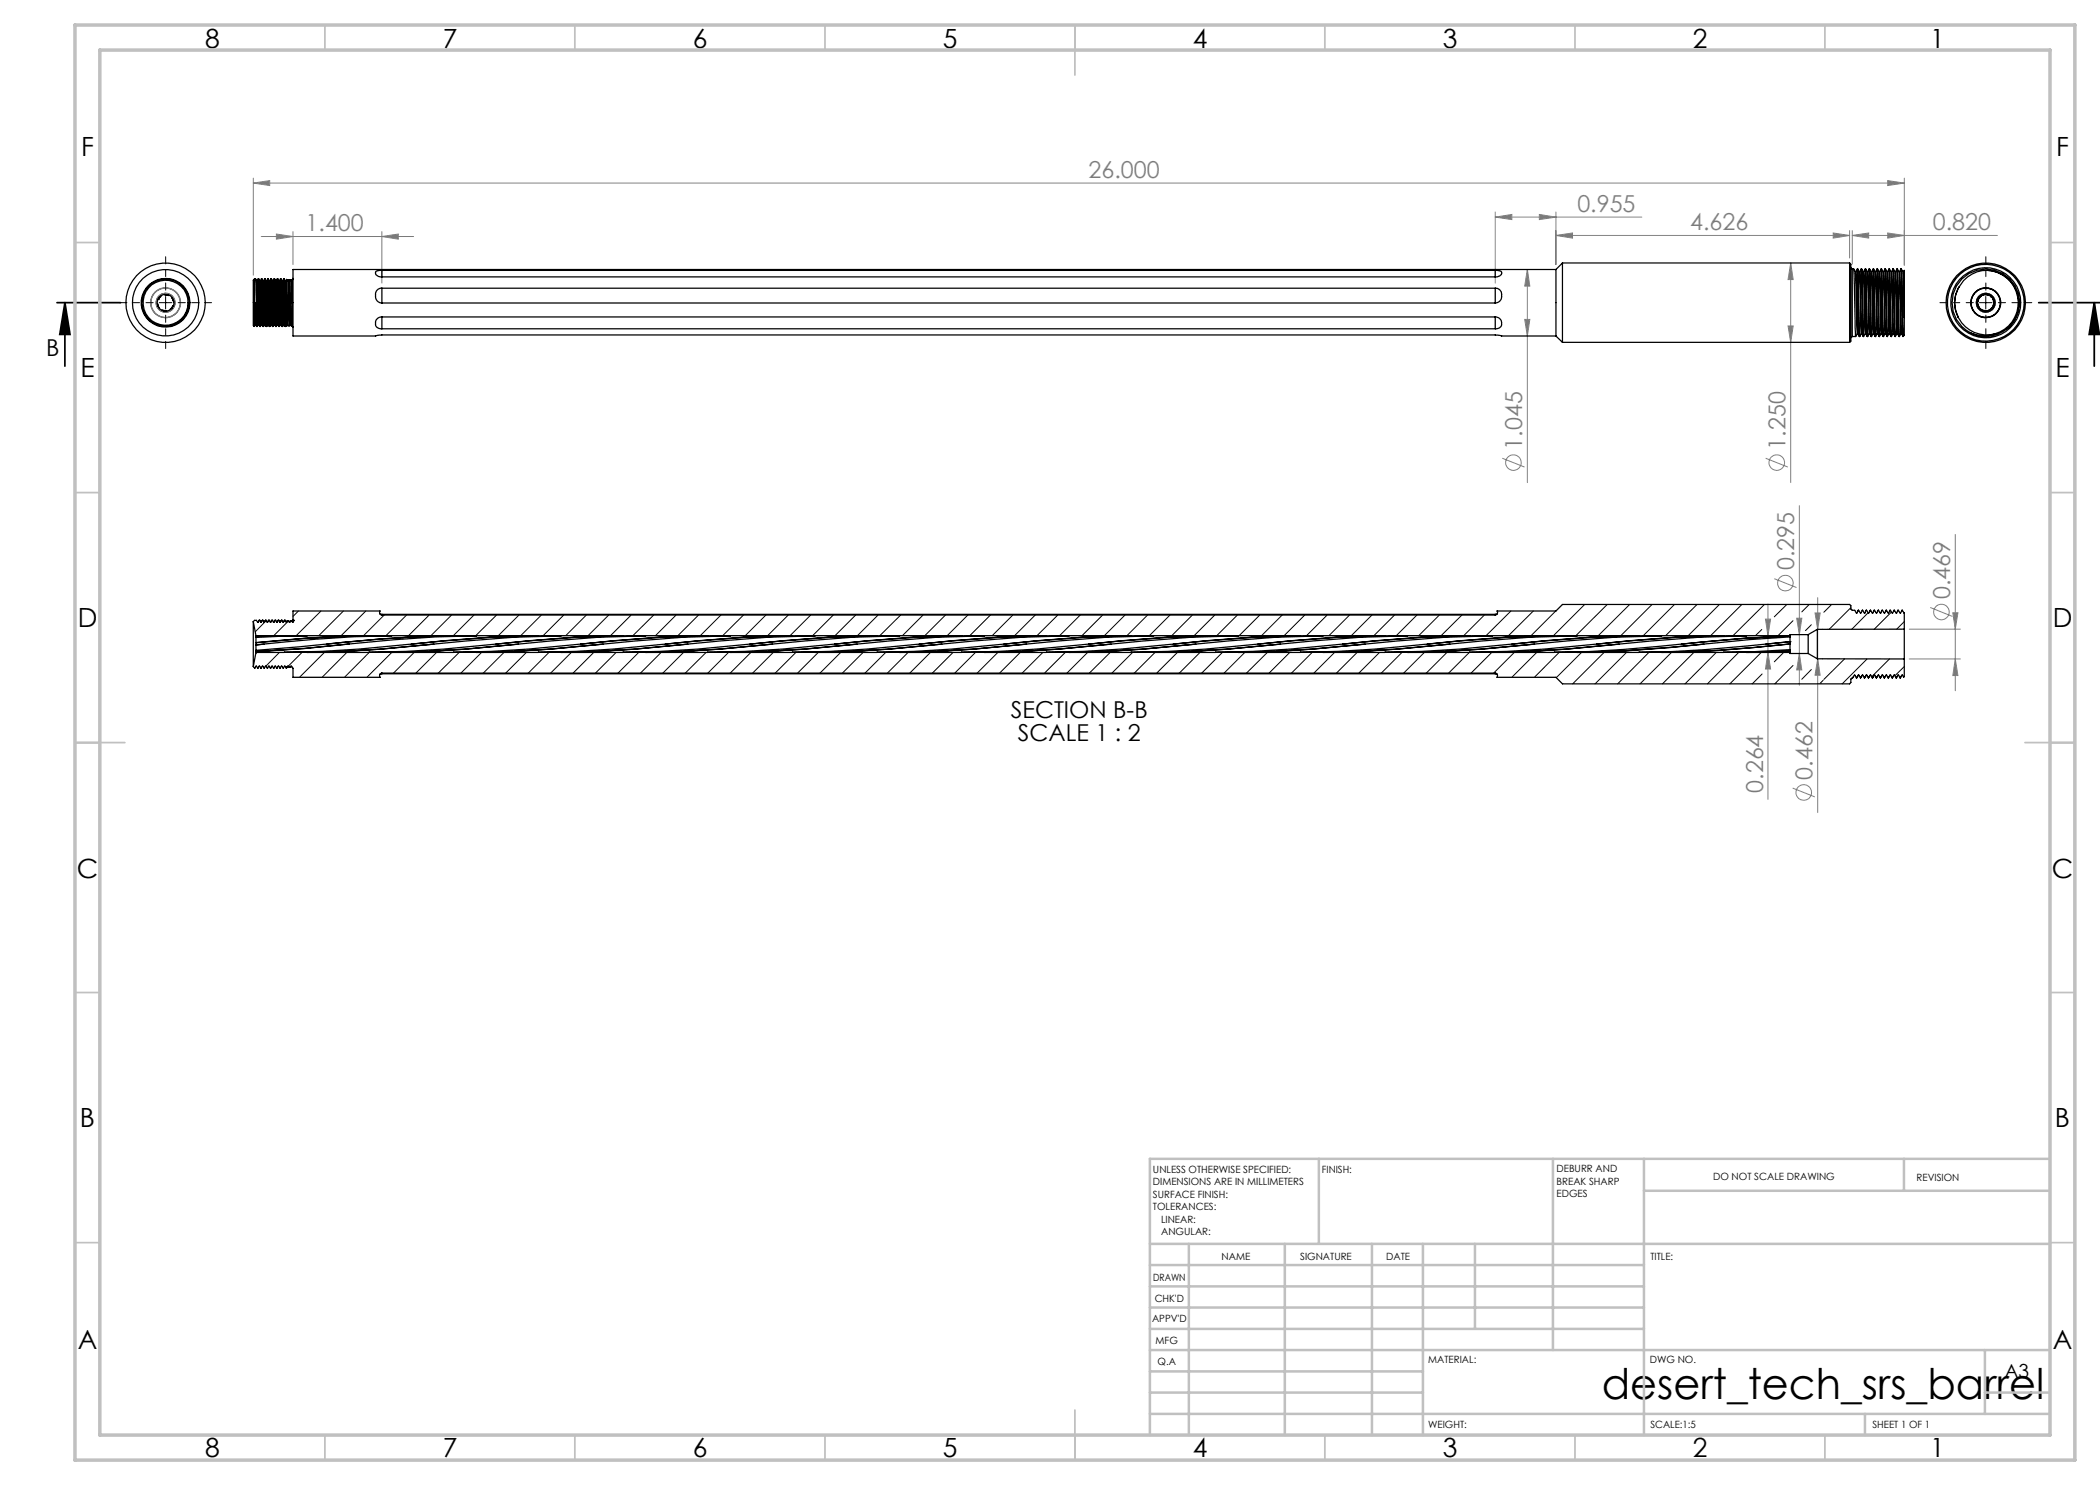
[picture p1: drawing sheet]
<svg xmlns="http://www.w3.org/2000/svg" width="420mm" height="297mm" viewBox="0 0 420 297" stroke-linecap="round" stroke-linejoin="round" font-family="sans-serif">
<g fill="none" stroke="#808080" stroke-width=".2">
<path d="M50.7 36.6l3.2-.5v1zM50.7 35.6v19.4M50.7 36.6h330.2M377.5 36.1l3.4 .5-3.4 .5zM380.9 35.6v17.5M52.2 47.3h30.5M55.3 46.8l3.3 .5-3.3 .5zM58.6 46.3v6.6M76.4 47.3l3.3-.5v1zM76.4 46.3v10.3M299 43.4l3.4-.5v1zM299 42.4v14.2"/>
<path d="M299 43.4h29.4M305.5 53.9l.5 3.3h-1.1zM305.5 53.9v42.6M307.9 42.9l3.3 .5-3.3 .5zM311.2 47.1l3.3-.5v1zM311.2 47.1h58.7M311.2 42.4v10.5M358.1 52.6l.5 3.3h-1zM358.1 52.6v43.9M366.6 46.6l3.3 .5-3.3 .5zM369.9 46.1v5.5M370.5 47.1l3.2-.5v1z"/>
<path d="M370.5 46.1v6.7M370.5 47.1h29M377.5 46.6l3.4 .5-3.4 .5zM304.9 63.9h1.1l-.5 3.3zM357.6 65.2h1l-.5 3.3zM300.5 91.6l4.4 1.8M353.1 91.6l4.5 1.8M354.9 115.7l4.4 1.8M359.9 101.1v36M363.5 119.5v43M391.1 106.9v31.2M353.1 123.8h1l-.5 3.3z"/>
<path d="M353.6 130.5l.5 3.3h-1zM353.6 120.8v39.1M359.3 123.6h1.1l-.5 3.3zM359.9 130.7l.5 3.3h-1.1zM363 122.6h1l-.5 3.3zM363.5 131.8l.5 3.2h-1zM364.5 125.9h.1M364.5 131.8h.1M381.8 125.8h10.3M381.8 131.8h10.3M386 121.5l4.5 1.8M390.6 122.6h1l-.5 3.2z"/>
<path d="M391.1 131.8l.5 3.3h-1zM358.5 157.6l4.5 1.8"/>
<circle cx="302.7" cy="92.5" r="1.55"/>
<circle cx="355.4" cy="92.5" r="1.55"/>
<circle cx="357.1" cy="116.6" r="1.55"/>
<circle cx="388.3" cy="122.4" r="1.55"/>
<circle cx="360.7" cy="158.5" r="1.55"/>
</g>
<path d="M11.4 60.5h12.7M13 60.5l1 6.4h-2zM13 60.5v12.7M407.7 60.5h12.3M418.9 60.5l1 6.4h-2.1zM418.9 60.5v12.7" fill="none" stroke="#000" stroke-width=".35"/>
<g fill="none" stroke="#000" stroke-width=".25">
<circle cx="33.1" cy="60.6" r="1.87"/>
<circle cx="397.2" cy="60.5" r="1.88"/>
</g>
<g fill="none" stroke="#808080" stroke-width=".25">
<circle cx="33.1" cy="60.5" r="2.93"/>
<circle cx="33.1" cy="60.6" r="1.87"/>
<circle cx="33.1" cy="60.6" r="2.98"/>
<circle cx="397.2" cy="60.5" r="2.92"/>
<circle cx="397.2" cy="60.6" r="2.99"/>
<circle cx="397.2" cy="60.5" r="1.88"/>
</g>
<g fill="none" stroke="#c0c0c0" stroke-width=".35">
<path d="M65 5v5M115 5v5M165 5v5M215 5v10M265 5v5M315 5v5M365 5v5M15 48.5h5M410 48.5h5M15 98.5h5M410 98.5h5M15 148.5h10"/>
<path d="M405 148.5h10M15 198.5h5M410 198.5h5M15 248.5h5M410 248.5h5M65 287v5M115 287v5M165 287v5M215 282v10M265 287v5M315 287v5M365 287v5"/>
</g>
<g fill="none" stroke="#c0c0c0" stroke-width=".5">
<path d="M263.8 231.8v17M310.6 231.8v38.2M328.8 231.8v55.2M328.8 238.2h81.2M380.8 231.8v6.4M410 231.8h-180v55.2M230 248.8h180M230 257.3h98.8M230 253h98.8M237.8 248.8v38.2M257 248.8v38.2M274.4 248.8v38.2"/>
<path d="M284.6 248.8v38.2M295 248.8v17M230 265.8h98.8M230 261.5h98.8M230 278.5h54.6M230 274.3h54.6M230 270h180M397 278.5h13M397 270v12.8M230 282.8h180M373 282.8v4.2"/>
</g>
<path d="M15 5h400v287h-400zM20 10h390v277h-390z" fill="none" stroke="#c0c0c0" stroke-width=".7"/>
<path d="M33.1 58v-6.7M397.2 58v-6.7M30.6 60.5h-6.7M33.1 63v6.7M35.6 60.5h6.7M394.7 60.5h-6.7M397.2 63v6.7M399.7 60.5h6.7" fill="none" stroke="#000" stroke-width=".2" stroke-dasharray="15.2 1.3 1.3 1.3" stroke-dashoffset="13.8"/>
<path d="M33.1 59.3v2.5M397.2 59.3v2.5M31.9 60.5h2.5M395.9 60.5h2.5" fill="none" stroke="#000" stroke-width=".2"/>
<path d="M418.9 60.5l1 6.4h-2.1zM13 60.5l1 6.4h-2z" fill="#000"/>
<g fill="#808080">
<path d="M377.5 46.6l3.4 .5-3.4 .5zM370.5 47.1l3.2-.5v1zM76.4 47.3l3.3-.5v1zM55.3 46.8l3.3 .5-3.3 .5z"/>
<path d="M50.7 36.6l3.2-.5v1zM377.5 36.1l3.4 .5-3.4 .5zM311.2 47.1l3.3-.5v1zM366.6 46.6l3.3 .5-3.3 .5zM299 43.4l3.4-.5v1zM307.9 42.9l3.3 .5-3.3 .5z"/>
<path d="M358.1 52.6l.5 3.3h-1zM357.6 65.2h1l-.5 3.3zM305.5 53.9l.5 3.3h-1.1zM304.9 63.9h1.1l-.5 3.3zM390.6 122.6h1l-.5 3.2zM391.1 131.8l.5 3.3h-1zM359.3 123.6h1.1l-.5 3.3zM359.9 130.7l.5 3.3h-1.1zM353.1 123.8h1l-.5 3.3zM353.6 130.5l.5 3.3h-1zM363 122.6h1l-.5 3.3zM363.5 131.8l.5 3.2h-1z"/>
</g>
<g fill="none" stroke="#000" stroke-width=".25">
<path d="M29.7 57.3a4.8 4.8 0 0 1 5.2-1.2 4.8 4.8 0 0 1 3 4.4h-.2a4.7 4.7 0 0 1-6.5 4.4 4.7 4.7 0 0 1-1.5-7.6zM31.6 59.9h.1M31.9 59.5l-.4 .7 .1 .9M31.9 59.5l-.1 .2M32 59.3l-.1 .2M32.2 59.3l-.5 .4M32.9 58.9h.5M32.9 58.9h.1M32.9 58.9l-.7 .3-.3 .3M32.9 59h.1M33.1 58.9l.7 .2M33.2 59h.2"/>
<path d="M33.4 58.9l.6 .2 .5 .5M33.4 58.9l.2 .1M34.3 59.5l.1 .1M34.4 59.6l.2 .4M34.4 59.6h.1M34.5 59.8l.1 .2M34.5 59.8l.2 .6M50.9 55.8a.8 .8 0 0 0-.2 .9v7.7a.72 .72 0 0 0 .2 .9M50.9 55.8v4.7M50.9 55.8h.2M51.3 56.2l-.2-.4 .3 9.5M51.3 56.2h.1"/>
<path d="M51.3 56.2l.3 8.7M51.4 56.2l.2-.4 .4 9.5M51.4 56.2l.4 8.7M51.6 55.8h.2M52 56.2l-.2-.4 .3 9.5M52 56.2h.1M52 56.2l.3 8.7M52.1 56.2l.2-.4 .3 9.5M52.1 56.2l.3 8.7M52.3 55.8h.1M52.6 56.2l-.2-.4 .3 9.5M52.6 56.2h.1"/>
<path d="M52.6 56.2l.3 8.7M52.7 56.2l.2-.4 .3 9.5M52.7 56.2l.3 8.7M52.9 55.8h.1M53.2 56.2l-.2-.4 .3 9.5M53.2 56.2h.1M53.2 56.2l.4 8.7M53.3 56.2l.3-.4 .3 9.5M53.3 56.2l.4 8.7M53.6 55.8h.1M53.9 56.2l-.2-.4 .3 9.5M53.9 56.2h.1"/>
<path d="M53.9 56.2l.3 8.7M54 56.2l.2-.4 .3 9.5M54 56.2l.3 8.7M54.2 55.8l.1 .1 .1 1.3 .2 8.1M54.3 55.8l.2 .4M54.5 56.2h.1M54.5 56.2l.3 8.7M54.6 56.2l.2-.4 .3 9.5M54.6 56.2l.3 8.7M54.8 55.8h.1M55.1 56.2l-.2-.4 .3 9.5M55.1 56.2h.1"/>
<path d="M55.1 56.2l.4 8.7M55.2 56.2l.3-.4 .3 9.5M55.2 56.2l.4 8.7M55.5 55.8l.1 .1 .1 1.3 .2 8.1M55.6 55.8l.2 .4M55.8 56.2h.1M55.8 56.2l.3 8.7M55.9 56.2l.2-.4 .3 9.5M55.9 56.2l.3 8.7M56.1 55.8h.1M56.4 56.2l-.2-.4 .3 9.5M56.4 56.2h.1"/>
<path d="M56.4 56.2l.3 8.7M56.5 56.2l.2-.4 .3 9.5M56.5 56.2l.3 8.7M56.7 55.8h.1M57 56.2l-.2-.4 .3 9.5M57 56.2h.1M57 56.2l.4 8.7M57.1 56.2l.2-.3 .3 9.3M57.1 56.2l.4 8.7M57.3 55.9h.3M57.6 55.9l.1 .3M57.6 55.9l.3 9.3"/>
<path d="M57.7 56.2h.1M57.7 56.2l.3 8.7M57.8 56.2l.3 8.7M57.9 55.9l-.1 .3M57.9 55.9l.3 9.3M57.9 55.9h.3M58.2 55.9l.1 .3M58.2 55.9l.1 3.8M58.3 56.2l.2 4.3M58.3 59.7v.8h.3M58.3 59.7v5.5M58.6 55.7v.1"/>
<path d="M58.6 55.9l-.3 .3M76.4 57.6a1.51 1.51 0 0 0-1.3 1 1.51 1.51 0 0 0 .3 1.6l.6 .3 .4 .1M76.4 54.1h-.3a.72 .72 0 0 0-1 .5 1.07 1.07 0 0 0 1.3 .8M76.4 57.6v3M76.4 54.1v1.3M76.4 57.6h222.6M76.4 54.1h222.6M76.4 55.4h222.6M299 57.6a1.22 1.22 0 0 1 1.3 1.3v.1a1.33 1.33 0 0 1-1.3 1.6M299 54.1a1.04 1.04 0 0 1 1.3 .5 1.04 1.04 0 0 1-1.3 .8M299 57.6v3M299 54.1v1.3"/>
<path d="M311.2 53.9v13.3M311.2 53.9h-252.6v13.3h16.5l1.2-.2h222.7l1.3 .2h10.9M312.5 52.6v15.9M312.5 52.6h57.4M312.5 52.6l-1.3 1.3M369.9 52.6a.8 .8 0 0 1 .3 .9v14.7l-.3 .3M369.9 52.6v15.9M370.2 53.5l.3 .3M370.5 53.8v13.5M370.5 53.8h.2M370.7 53.8l.5 .5M370.7 53.8l.4 13.5"/>
<path d="M371.1 54.4l.4 12.4M371.2 54.3l.4 12.4M371.5 53.8l.4 13.5M371.5 53.8l.4 .5h.1l.4 12.4M371.5 53.8l-.3 .5M371.9 54.4l.4 12.4M372.3 53.8l.4 13.5M372.3 53.8l.5 .5M372.3 53.8l-.3 .5M372.7 54.4l.4 12.4M372.8 54.3l.4 12.4M373.1 53.8l.4 13.5"/>
<path d="M373.1 53.8l.4 .5h.1l.4 12.4M373.1 53.8l-.3 .5M373.5 54.4l.3 12.4M373.8 53.8l.5 13.5M373.9 53.8l.5 .5M373.9 53.8l-.3 .5M373.9 53.8l.4 13.5M374.3 54.4l.3 12.4M374.4 54.3l.4 12.4M374.6 53.8l.4 13.5M374.7 53.8l.3 .5h.2l.4 12.4M374.7 53.8l-.3 .5"/>
<path d="M374.7 53.8l.4 13.5M375 54.4l.4 12.4M375.4 53.8l.4 13.5 .4-.5M375.5 53.8l.5 .5M375.5 53.8l-.4 .5M375.5 53.8l.4 13.5M375.8 54.4l.4 12.4M376 54.3l.3 12.4M376.2 53.8l.4 13.5M376.3 53.8l.3 .5h.2M376.3 53.8l-.3 .5M376.3 53.8l.4 13.5"/>
<path d="M376.6 54.4l.4 12.4M376.8 54.3l.4 12.4M377 53.8l.4 13.5M377.1 53.8l.3 .5M377.1 53.8l-.4 .5M377.1 53.8l.4 13.5M377.4 54.3h.1M377.4 54.4l.4 12.4M377.5 54.3l.4 12.4M377.8 53.8l.4 13.5M377.9 53.8l.3 .5h.2l.3 12.4M377.9 53.8l-.4 .5"/>
<path d="M377.9 53.8l.4 13.5M378.2 54.4l.4 12.4M378.6 53.8l.4 13.5M378.7 53.8l.4 .5M378.7 53.8l-.4 .5M378.7 53.8l.4 13.5M379 54.4l.4 12.4M379.1 54.3l.4 12.4M379.4 53.8l.4 13.5M379.5 53.8l.3 .5h.1l.4 12.4M379.5 53.8l-.4 .5M379.5 53.8l.4 13.5"/>
<path d="M379.8 54.4l.4 12.4M380.2 53.8l.4 13.5M380.3 53.8l.4 .5M380.3 53.8l-.4 .5M380.3 53.8l.3 12.8M380.6 54.4l.3 9.1M380.7 54.3l.2-.2v3.4M380.7 54.3l.2 3.2M380.9 57.5v6M391.9 57.3a5.9 5.9 0 0 0-.2 6.2M395.7 59.8l-.1 .4M395.9 59.6l-.4 .9 .2 .9"/>
<path d="M396.7 59l-.6 .3-.4 .5M396.7 59.1h-.3l-.7 .7M396.7 59h.1M396.7 59h-.1M397.1 58.9l.7 .1 .5 .4M397.1 58.9h.1M397.1 58.9l-.4 .1M397.1 58.9l.9 .3 .2 .2M397.5 54.1a6.6 6.6 0 0 1 6 8.3 6.6 6.6 0 0 1-9.3 4.2M397.5 54.1a6.5 6.5 0 0 1 6.1 5.7 6.5 6.5 0 0 1-4.6 7M397.5 54.1a6.5 6.5 0 0 0-5.8 9.4M398.3 59.4l.3 .3"/>
<path d="M398.3 59.4h.1M398.3 59.3v.1M398.5 59.7h.1M398.6 59.7l.2 .6-.1 .6M398.6 59.7l.2 .9-.3 .9M31.5 60.9l.1 .2M31.5 60.7l.2 .6M31.6 61.1l.2 .4M31.6 61.1l.1 .2M31.8 61.5l.5 .6 .5 .1M31.8 61.5l.1 .1M32.5 62l.6 .2"/>
<path d="M32.6 62.1l.2 .1M32.8 62.1h.3M33.3 62.1h.1M34.4 61.6l-.8 .6h-.8M34.4 61.6l-.2 .1M34.4 61.4l-.1 .2M34.5 61.4l-.5 .4M34.6 61.2h.1M34.6 60l.2 .8-.4 .8M34.6 60l.1 .2M37.9 60.5a4.7 4.7 0 0 1-6.5 4.4M50.8 65.3l-.1-4.8h.5l.1 4.8"/>
<path d="M50.9 60.5l.1 4.4M51 60.5l.1 4.4M51 64.9l-.2 .4M51 64.9h.1M51.1 64.9l.2 .4M51.3 65.3h.1M51.6 64.9l-.2 .4M51.6 64.9h.2M51.8 64.9l.2 .4M52 65.3h.1M52.3 64.9l-.2 .4M52.3 64.9h.1"/>
<path d="M52.4 64.9l.2 .4M52.6 65.3h.1M52.9 64.9l-.2 .4M52.9 64.9h.1M53 64.9l.2 .4M53.2 65.3h.1M53.6 64.9l-.3 .4M53.6 64.9h.1M53.7 64.9l.2 .4M53.9 65.3h.1M54.2 64.9l-.2 .4M54.2 64.9h.1"/>
<path d="M54.3 64.9l.2 .4M54.5 65.3h.1M54.8 64.9l-.2 .4M54.8 64.9h.1M54.9 64.9l.2 .4M55.1 65.3h.1M55.5 64.9l-.3 .4M55.5 64.9h.1M55.6 64.9l.2 .4M55.8 65.3h.1M56.1 64.9l-.2 .4M56.1 64.9h.1"/>
<path d="M56.2 64.9l.2 .4M56.4 65.3h.1M56.7 64.9l-.2 .4M56.7 64.9h.1M56.8 64.9l.2 .4M57 65.3h.1M57.4 64.9l-.3 .4M57.4 64.9h.1M57.5 64.9l.1 .3M57.6 65.2h.3M58 64.9l-.1 .3M58 64.9h.1"/>
<path d="M58.1 64.9l.1 .3M58.2 65.2h.1M58.3 65.2l.3 .2M76.4 63.4v2.4M76.4 60.6h222.6M76.4 65.8h222.6M299 63.4a1.19 1.19 0 0 1 1.3 1.2 1.19 1.19 0 0 1-1.3 1.2M299 63.4h-222.6a1.2 1.2 0 0 0-1.3 1 1.2 1.2 0 0 0 1 1.4h.3M299 63.4v2.4M311.2 67.2l1.3 1.3M312.5 68.5h57.4M370.5 67.3l-.3 .3"/>
<path d="M371.5 66.8l.4 .5 .4-.5M371.5 66.8l-.4 .5h-.6M372.3 66.8h.1l.2 .5M373.1 66.8l.4 .5 .3-.5M373.1 66.8l-.4 .5M373.8 66.8h.2l.2 .5M374.6 66.8l.4 .5 .4-.5M374.6 66.8l-.3 .5M375.4 66.8h.2l.2 .5M376.2 66.8l.4 .5 .4-.5M377 66.8h.2l.2 .5M377.4 67.3h.1"/>
<path d="M377.8 66.8l.4 .5 .4-.5M377.8 66.8l-.3 .5M378.6 66.8h.1l.3 .5 .4-.5M379.4 66.8l.4 .5 .4-.5M380.2 66.8h.1l.3 .5M380.6 66.6l.2 .5M380.6 66.6v.7M380.8 67.1l-.2 .2M380.9 67l-.1 .1M380.9 63.5v3.5M391.7 63.5a6.3 6.3 0 0 0 7.3 3.3M394.2 66.6a6.8 6.8 0 0 0 4.8 .2"/>
<path d="M395.5 60.2h.1M395.5 60.2v.4l.2 .8M395.6 60.2h.1M395.6 60.1v.1M395.7 61.4l.3 .3M395.7 61.4h.1M396 61.7h.1M396 61.7l.6 .4 .6 .1M396 61.7l.1 .1M396.1 61.7l.2 .2 .9 .3M397.2 62.2h.1M397.5 62.1h.1"/>
<path d="M397.6 62.1l-.4 .1M397.7 62.1h-.1M398.6 61.3l-.4 .5-.6 .3M398.6 61.3l-.7 .7-.2 .1M398.7 60.9l-.1 .4M398.7 60.9v.1M398.7 60.9h.1M401.2 65.9a6.7 6.7 0 0 0 .5-10.3 6.7 6.7 0 0 0-10.2 1.1 6.7 6.7 0 0 0 2.7 9.9M50.7 124.3l.2-.2h.4l.3 .3M50.7 124.3v9M50.7 133.3l.3 .3M50.7 124.3l.5 2.8"/>
<path d="M51 133.6l.2-.4 .4 .4M51 133.5v.1M51.2 127.1v.1M51.2 127.2v.1M51.2 128.5h.1M51.2 129v1.1M51.2 130.3v.2M51.2 130.5l-.5 2.8M51.2 127.1h5.7M51.2 130.1v.2M51.2 128.5v.5M51.2 127.3v.2"/>
<path d="M51.2 127.5v1M51.2 129h.1M51.2 130.3h.1M51.6 133.6l.2-.4 .4 .4M51.6 133.5v.1M51.8 124.1l-.2 .3M51.8 124.1l.4 .3M51.8 124.1h.1M52.2 133.6l.3-.4 .4 .4M52.2 133.5v.1M52.5 124.1l-.3 .3M52.5 124.1l.4 .3"/>
<path d="M52.5 124.1h.1M52.8 128.8l-1.6 .2M52.9 133.6l.2-.4 .4 .4M52.9 133.5v.1M53.1 124.1l-.2 .3M53.1 124.1l.4 .3M53.1 124.1h.1M53.5 133.6l.2-.4 .5 .4M53.5 133.5v.1M53.7 124.1l-.2 .3M53.7 124.1l.5 .3M53.7 124.1h.1"/>
<path d="M54.2 133.6l.2-.4 .4 .4M54.2 133.5v.1M54.4 124.1l-.2 .3M54.4 124.1l.4 .3M54.4 124.1h.1M54.8 133.6l.2-.4 .4 .4M54.8 133.5v.1M55 124.1l-.2 .3M55 124.1l.4 .3M55 124.1h.1M55.4 133.6l.2-.4 .5 .4M55.4 133.5v.1"/>
<path d="M55.6 124.1l-.2 .3M55.6 124.1l.5 .3M55.6 124.1h.1M56.1 133.6l.2-.4 .4 .4M56.1 133.5v.1M56.3 124.1l-.2 .3M56.3 124.1h.1M56.3 124.1l.4 .3M56.7 133.5v.1M56.9 130.5h4.5M56.9 127.2l-5.7 .1M56.9 127.2h4.5"/>
<path d="M56.9 130.5h-5.7M56.9 127.1v.1M56.9 127.1l-5.7 .1M56.9 124.1l-.2 .3M56.9 124.1h.1M56.9 124.1l.4 .3M57.4 133.4l.1-.2 .5 .2M57.4 133.4l-.2 .2-.3-.4-.2 .4M57.4 133.4h.1M57.4 124.2l-.1 .2M57.4 124.2h.1M57.4 124.2h.3l.3 .2"/>
<path d="M58 133.4l.3-.2 .3 .5v1.8h17.4a.51 .51 0 0 1-.1-.6 .51 .51 0 0 1 .5-.3M58 133.4h.1M58.1 124.2l-.1 .2M58.1 124.2h.1M58.1 124.2h.2M58.3 124.2h.1M58.6 124.1v.3M58.6 124.1h.2M58.8 124.1l-.2 .3-.3-.2M58.8 124.1h.1M61.4 127.2l-10.2 .3M61.4 130.5h.1"/>
<path d="M61.4 127.1v.1M61.4 127.1h12.4M69.8 128.8l-8.9 .9-9.7 .6M73.8 130.5h4.5M73.8 127.2l-6.3 .1-6.4 .4-9.9 .8M73.8 127.2h4.5M73.8 130.5h-12.4M73.8 127.1v.1M73.8 127.1l-6.3 .2-6.4 .3-9.9 .9M76 122.8l.4 .1M76.4 123a.5 .5 0 0 1-.4-.3 .5 .5 0 0 1 0-.5h-17.4v1.9M76.4 134.8h-.4"/>
<path d="M76.4 134.8h222.6M76.4 122.9h222.6M76.4 134.6h222.6M76.4 123h222.6M76.4 122.9v.1M76.4 134.6v.2M78.3 127.2a270.4 270.4 0 0 0-27.1 1.8M78.3 130.5h.1M78.3 127.1v.1M78.3 127.1h12.4M82.3 128.8h.1M86.8 128.8a261.5 261.5 0 0 1-25.4 1.7"/>
<path d="M90.7 130.5h4.5M90.7 127.2a290.9 290.9 0 0 0-30.8 2.2l-8.7 .7M90.7 127.2h4.5M90.7 130.5h-12.4M90.7 127.1v.1M90.7 127.1a253.1 253.1 0 0 0-25.4 1.7M95.2 127.2a351.8 351.8 0 0 0-34.3 2.5l-9.7 .6M95.2 130.5h.1M95.2 127.1v.1M95.2 127.1h12.5M99.2 128.8h.1M103.7 128.8a261.5 261.5 0 0 1-25.4 1.7"/>
<path d="M107.7 130.5h4.5M107.7 127.2l-9.5 .3-9.5 .7-16.9 1.6-7.5 .5-7.4 .2M107.7 127.2h4.5M107.7 130.5h-12.5M107.7 127.1v.1M107.7 127.1l-9.5 .3-9.5 .8-6.4 .6M112.2 127.2l-9.5 .3-9.5 .7-16.9 1.6-7.5 .5-7.4 .2M112.2 130.5h.1M112.2 127.1v.1M112.2 127.1h12.4M116.1 128.8h.1M120.6 128.8a261.5 261.5 0 0 1-25.4 1.7"/>
<path d="M124.6 127.2l-9.5 .3-9.5 .7-16.9 1.6-7.5 .5-7.4 .2M124.6 127.2h4.5M124.6 130.5h4.5M124.6 130.5h-12.4M124.6 127.1v.1M124.6 127.1l-9.5 .3-9.5 .8-6.4 .6M129.1 127.2l-9.5 .3-9.5 .7-16.9 1.6-7.4 .5-7.5 .2M129.1 130.5h.1M129.1 127.1v.1M129.1 127.1h12.4M133.1 128.8h.1M137.6 128.8a261.5 261.5 0 0 1-25.4 1.7"/>
<path d="M141.5 130.5h4.5M141.5 127.2l-9.5 .3-9.4 .7-17 1.6-7.4 .5-7.5 .2M141.5 127.2h4.5M141.5 130.5h-12.4M141.5 127.1v.1M141.5 127.1l-9.5 .3-9.4 .8-6.5 .6M146 127.2l-9.4 .3-9.5 .7-17 1.6-7.4 .5-7.5 .2M146 130.5h.1M146 127.1v.1M146 127.1h12.5M150 128.8h.1M154.5 128.8a261.5 261.5 0 0 1-25.4 1.7"/>
<path d="M158.5 127.2l-9.5 .3-9.5 .7-16.9 1.6-7.5 .5-7.4 .2M158.5 127.2h4.5M158.5 130.5h4.5M158.5 130.5h-12.5M158.5 127.1v.1M158.5 127.1l-9.5 .3-9.5 .8-6.4 .6M163 127.2l-9.5 .3-9.5 .7-16.9 1.6-7.5 .5-7.4 .2M163 130.5h.1M163 127.1v.1M163 127.1h12.4M166.9 128.8h.1M171.4 128.8a261.5 261.5 0 0 1-25.4 1.7"/>
<path d="M175.4 127.2l-9.5 .3-9.5 .7-16.9 1.6-7.5 .5-7.4 .2M175.4 127.2h4.5M175.4 130.5h4.5M175.4 130.5h-12.4M175.4 127.1v.1M175.4 127.1l-9.5 .3-9.5 .8-6.4 .6M179.9 127.2l-9.5 .3-9.5 .7-16.9 1.6-7.4 .5-7.5 .2M179.9 130.5h.1M179.9 127.1v.1M179.9 127.1h12.4M183.9 128.8h.1M188.4 128.8a261.5 261.5 0 0 1-25.4 1.7"/>
<path d="M192.3 127.2l-9.5 .3-9.4 .7-17 1.6-7.4 .5-7.5 .2M192.3 127.2h4.5M192.3 130.5h4.5M192.3 130.5h-12.4M192.3 127.1v.1M192.3 127.1l-9.5 .3-9.4 .8-6.5 .6M196.8 127.2l-9.4 .3-9.5 .7-17 1.6-7.4 .5-7.5 .2M196.8 130.5h.1M196.8 127.1v.1M196.8 127.1h12.5M200.8 128.8h.1M205.3 128.8a261.5 261.5 0 0 1-25.4 1.7"/>
<path d="M209.3 127.2l-9.5 .3-9.5 .7-16.9 1.6-7.5 .5-7.4 .2M209.3 127.2h4.5M209.3 130.5h4.5M209.3 130.5h-12.5M209.3 127.1v.1M209.3 127.1l-9.5 .3-9.5 .8-6.4 .6M213.8 127.2l-9.5 .3-9.5 .7-16.9 1.6-7.5 .5-7.4 .2M213.8 130.5h.1M213.8 127.1v.1M213.8 127.1h12.4M217.7 128.8h.1M222.2 128.8a261.5 261.5 0 0 1-25.4 1.7"/>
<path d="M226.2 127.2l-9.5 .3-9.5 .7-16.9 1.6-7.5 .5-7.4 .2M226.2 127.2h4.5M226.2 130.5h4.5M226.2 130.5h-12.4M226.2 127.1v.1M226.2 127.1l-9.5 .3-9.5 .8-6.4 .6M230.7 127.2l-9.5 .3-9.5 .7-16.9 1.6-7.4 .5-7.5 .2M230.7 130.5h.1M230.7 127.1v.1M230.7 127.1h12.4M234.7 128.8h.1M239.2 128.8a261.5 261.5 0 0 1-25.4 1.7"/>
<path d="M243.1 127.2l-9.5 .3-9.4 .7-17 1.6-7.4 .5-7.5 .2M243.1 127.2h4.5M243.1 130.5h4.5M243.1 130.5h-12.4M243.1 127.1v.1M243.1 127.1l-9.5 .3-9.4 .8-6.5 .6M247.6 127.2l-9.4 .3-9.5 .7-17 1.6-7.4 .5-7.5 .2M247.6 130.5h.1M247.6 127.1v.1M247.6 127.1h12.5M251.6 128.8h.1M256.1 128.8a261.5 261.5 0 0 1-25.4 1.7"/>
<path d="M260.1 130.5h4.5M260.1 127.2l-9.5 .3-9.5 .7-16.9 1.6-7.5 .5-7.4 .2M260.1 127.2h4.5M260.1 130.5h-12.5M260.1 127.1v.1M260.1 127.1l-9.5 .3-9.5 .8-6.4 .6M264.6 127.2l-9.5 .3-9.5 .7-16.9 1.6-7.5 .5-7.4 .2M264.6 130.5h.1M264.6 127.1v.1M264.6 127.1h12.4M268.5 128.8h.1M273 128.8a261.5 261.5 0 0 1-25.4 1.7"/>
<path d="M277 127.2l-9.5 .3-9.5 .7-16.9 1.6-7.5 .5-7.4 .2M277 127.2h4.5M277 130.5h4.5M277 130.5h-12.4M277 127.1v.1M277 127.1l-9.5 .3-9.5 .8-6.4 .6M281.5 127.2l-9.5 .3-9.5 .7-16.9 1.6-7.4 .5-7.5 .2M281.5 130.5h.1M281.5 127.1v.1M281.5 127.1h12.4M285.5 128.8h.1M290 128.8a261.5 261.5 0 0 1-25.4 1.7"/>
<path d="M293.9 130.5h4.5M293.9 127.2l-9.5 .3-9.4 .7-17 1.6-7.4 .5-7.5 .2M293.9 127.2h4.5M293.9 130.5h-12.4M293.9 127.1v.1M293.9 127.1l-9.5 .3-9.4 .8-6.5 .6M298.4 127.2l-9.4 .3-9.5 .7-17 1.6-7.4 .5-7.5 .2M298.4 130.5h.1M298.4 127.1v.1M298.4 127.1h12.5M299 134.8h.4M299 134.6a.51 .51 0 0 1 .5 .3 .51 .51 0 0 1-.1 .6h11.8l1.3 1.3h57.4l.3-.3v-.7l.3-.2"/>
<path d="M299 122.9v.1M299 134.6v.2M299.4 122.8l-.4 .1M302.4 128.8h.1M306.9 128.8a261.5 261.5 0 0 1-25.4 1.7M310.9 127.2l-9.5 .3-9.5 .7-16.9 1.6-7.5 .5-7.4 .2M310.9 127.2h4.5M310.9 130.5h4.5M310.9 130.5h-12.5M310.9 127.1v.1M310.9 127.1l-9.5 .3-9.5 .8-6.4 .6M315.4 127.2l-9.5 .3-9.5 .7-16.9 1.6-7.5 .5-7.4 .2"/>
<path d="M315.4 130.5h.1M315.4 127.1v.1M315.4 127.1h12.4M319.3 128.8h.1M323.8 128.8a261.5 261.5 0 0 1-25.4 1.7M327.8 127.2l-9.5 .3-9.5 .7-16.9 1.6-7.5 .5-7.4 .2M327.8 127.2h4.5M327.8 130.5h4.5M327.8 130.5h-12.4M327.8 127.1v.1M327.8 127.1l-9.5 .3-9.5 .8-6.4 .6M332.3 127.2l-9.5 .3-9.5 .7-16.9 1.6-7.4 .5-7.5 .2"/>
<path d="M332.3 130.5h.1M332.3 127.1v.1M332.3 127.1h12.4M340.8 128.8l-16 1.4-9.4 .3M344.7 127.2l-9.5 .3-9.4 .7-17 1.6-7.4 .5-7.5 .2M344.7 127.2h4.5M344.7 130.5h4.5M344.7 130.5h-12.4M344.7 127.1v.1M344.7 127.1l-9.5 .3-9.4 .8-6.5 .6M349.2 127.2l-9.4 .3-9.5 .7-17 1.6-7.4 .5-7.5 .2M349.2 130.5h.1"/>
<path d="M349.2 127.1v.1M349.2 130.5h8.8M349.2 127.1h8.8M353.2 128.8h.1M358 127.2l-8.8 .4-8.8 .8a277.7 277.7 0 0 1-29.5 2.1M358 127.2v.2l-8 .5a389.8 389.8 0 0 1-34.6 2.6M358 128.3a282.5 282.5 0 0 1-30.2 2.2M358 128.3v.5M358 128.8a240 240 0 0 1-25.7 1.7M358 130.2v-.3l-7.4 .4-5.9 .2M358 130.2l-8.8 .3M358 127.1v.1"/>
<path d="M358 127.2l-8.8 .4-12.9 1.2M358 127.3v1M358 128.3h.1M358 128.8v1.2M358 128.8a229.6 229.6 0 0 1-25.7 1.7M358 130.2v.3M358 130.2h.1M358 130.5v.2h3.6M358 128.3l-4.8 .5M361.6 126.9v3.8M361.6 126.9h-3.6v.3M361.6 130.7l1.9 1.1"/>
<path d="M363.5 125.9v5.9M363.5 131.8h17.4M363.5 125.9l-1.9 1M370.5 135.6l.4-.6 .4 .6M370.6 135.5l-.1 .1M371.3 135.5v.1M371.7 135l-.4 .6M371.7 122.1l-.3 .5h-.1l-.4-.5h-.4l-.3-.3v-.7l-.3-.2h-57.4l-1.3 1.3h-11.8a.51 .51 0 0 1-.4 .8M371.7 135h.1l.3 .6M371.7 122.1l.4 .5 .4-.5M371.7 122.1v.1M372.1 135.6h.1"/>
<path d="M372.5 135l-.4 .6M372.5 135l.4 .6M372.5 122.1l.4 .5h.1l.2-.5M372.5 122.1h.1M372.9 135.5v.1M373.2 135l-.3 .6M373.2 135h.2l.3 .6M373.2 122.1l.5 .5 .4-.5M373.2 122.1h.1M373.7 135.5v.1M374.1 135l-.4 .6M374.1 135l.4 .6"/>
<path d="M374.1 122.1l.3 .5h.2l.2-.5M374.1 122.1v.1M374.5 135.5v.1M374.8 135l-.3 .6M374.8 135h.2l.3 .6M374.8 122.1l.4 .5 .4-.5M374.8 122.1v.1M375.3 135.5v.1M375.6 135l-.3 .6M375.6 135l.5 .6M375.6 122.1l.4 .5h.2l.2-.5M375.6 122.1h.1"/>
<path d="M376.1 135.5v.1M376.4 135l-.3 .6M376.4 135h.2l.2 .6M376.4 122.1l.4 .5 .4-.5M376.4 122.1h.1M376.8 135.6h.1M377.2 135l-.3 .6M377.2 135l.5 .6M377.2 122.1l.4 .5h.2l.2-.5M377.2 122.1v.1M377.7 135.5v.1M378 135l-.3 .6"/>
<path d="M378 135h.1l.3 .6M378 122.1l.4 .5 .4-.5M378 122.1v.1M378.4 135.6h.1M378.8 135l-.3 .6M378.8 135l.5 .6M378.8 122.1l.4 .5h.1l.3-.5M378.8 122.1v.1M379.3 135.5v.1M379.6 135l-.3 .6M379.6 135h.1l.3 .6M379.6 122.1l.4 .5 .4-.5"/>
<path d="M379.6 122.1v.1M380 135.5v.1M380.4 135l-.4 .6M380.4 122.1l.5 .5v3.2M380.4 122.1v.1M380.9 131.8v3.5l-.2 .1-.3-.4M380.9 125.8v6M380.9 125.8l-17.4 .1"/>
<circle cx="33.1" cy="60.6" r="4.5"/>
<circle cx="33.1" cy="60.6" r="7.9"/>
<circle cx="33.1" cy="60.5" r="6.6"/>
<circle cx="33.1" cy="60.6" r="4.9"/>
<circle cx="397.2" cy="60.5" r="2.99"/>
<circle cx="397.2" cy="60.5" r="1.86"/>
<circle cx="397.2" cy="60.6" r="7"/>
<circle cx="397.2" cy="60.6" r="7.9"/>
<circle cx="397.2" cy="60.6" r="7.7"/>
<circle cx="397.2" cy="60.6" r="2.94"/>
</g>
<g fill="none" stroke="#000" stroke-width=".2">
<path d="M51.4 130.5l-.2 .2M53 133.4l-.2 .2M53.2 124.1l-2.2 2.3M55.9 130.5l-2.7 2.7M57.3 133.6h.1M57.7 124.2l-2.9 2.9M59.7 122.2l-1.1 1.1M60.4 130.5l-2.8 2.7M64.2 122.2l-5 5M64.9 130.5l-5 5M68.7 122.2l-5 4.9M69.4 130.5l-5 5"/>
<path d="M73.2 122.2l-5 4.9M73.9 130.5l-5 5M76.8 123l-4.1 4.1M78.4 130.5l-5 5M81.3 123l-4.1 4.2M82.8 130.5l-4.1 4.1M85.8 123l-4.1 4.1M87.3 130.5l-4.1 4.1M90.3 123l-4.1 4.1M91.9 130.5l-4.2 4.1M94.8 123l-4.1 4.1M96.3 130.5l-4.1 4.1"/>
<path d="M99.3 123l-4.2 4.2M100.8 130.5l-4.1 4.1M103.8 123l-4.1 4.1M105.3 130.5l-4.2 4.1M108.3 123l-4.2 4.1M109.8 130.5l-4.1 4.1M112.7 123l-4.1 4.2M114.3 130.5l-4.2 4.1M117.3 123l-4.2 4.1M118.7 130.5l-4.1 4.1M121.7 123l-4.1 4.1M123.2 130.5l-4.1 4.1"/>
<path d="M126.2 123l-4.1 4.1M127.8 130.5l-4.2 4.1M130.7 123l-4.2 4.2M132.2 130.5l-4.1 4.1M135.2 123l-4.1 4.1M136.7 130.5l-4.1 4.1M139.7 123l-4.1 4.1M141.2 130.5l-4.1 4.1M144.2 123l-4.1 4.1M145.7 130.5l-4.1 4.1M148.7 123l-4.2 4.2M150.2 130.5l-4.2 4.1"/>
<path d="M153.2 123l-4.2 4.1M154.7 130.5l-4.2 4.1M157.7 123l-4.2 4.1M159.2 130.5l-4.2 4.1M162.1 123l-4.1 4.1M163.7 130.5l-4.2 4.1M166.7 123l-4.2 4.2M168.1 130.5l-4.1 4.1M171.1 123l-4.1 4.1M172.6 130.5l-4.1 4.1M175.6 123l-4.1 4.1M177.2 130.5l-4.2 4.1"/>
<path d="M180.1 123l-4.2 4.2M181.6 130.5l-4.1 4.1M184.6 123l-4.1 4.1M186.1 130.5l-4.1 4.1M189.1 123l-4.1 4.1M190.6 130.5l-4.1 4.1M193.6 123l-4.2 4.1M195.1 130.5l-4.1 4.1M198.1 123l-4.2 4.2M199.6 130.5l-4.2 4.1M202.6 123l-4.2 4.1M204 130.5l-4.1 4.1"/>
<path d="M207 123l-4.1 4.1M208.6 130.5l-4.2 4.1M211.6 123l-4.2 4.1M213.1 130.5l-4.2 4.1M216 123l-4.1 4.2M217.5 130.5l-4.1 4.1M220.5 123l-4.1 4.1M222 130.5l-4.1 4.1M225 123l-4.1 4.1M226.6 130.5l-4.2 4.1M229.5 123l-4.1 4.1M231 130.5l-4.1 4.1"/>
<path d="M234 123l-4.2 4.2M235.5 130.5l-4.1 4.1M238.5 123l-4.1 4.1M240 130.5l-4.1 4.1M243 123l-4.2 4.1M244.5 130.5l-4.2 4.1M247.5 123l-4.2 4.2M249 130.5l-4.2 4.1M252 123l-4.2 4.1M253.5 130.5l-4.2 4.1M256.4 123l-4.1 4.1M258 130.5l-4.2 4.1"/>
<path d="M260.9 123l-4.1 4.1M262.5 130.5l-4.2 4.1M265.4 123l-4.1 4.2M266.9 130.5l-4.1 4.1M269.9 123l-4.1 4.1M271.4 130.5l-4.1 4.1M274.4 123l-4.1 4.1M275.9 130.5l-4.1 4.1M278.9 123l-4.1 4.1M280.4 130.5l-4.1 4.1M283.4 123l-4.2 4.2M284.9 130.5l-4.2 4.1"/>
<path d="M287.9 123l-4.2 4.1M289.4 130.5l-4.1 4.1M292.4 123l-4.2 4.1M293.9 130.5l-4.2 4.1M296.9 123l-4.2 4.1M298.4 130.5l-4.2 4.1M302.2 122.2l-5 5M302.9 130.5l-4.2 4.1M306.7 122.2l-5 4.9M307.3 130.5l-4.9 5M311.1 122.2l-4.9 4.9M311.9 130.5l-5 5"/>
<path d="M316.3 130.5l-5 5M316.9 120.9l-6.2 6.2M320.8 130.5l-6.3 6.3M321.5 120.9l-6.4 6.3M325.3 130.5l-6.3 6.3M325.9 120.9l-6.2 6.2M329.8 130.5l-6.3 6.3M330.4 120.9l-6.2 6.2M334.3 130.5l-6.3 6.3M334.9 120.9l-6.3 6.3M338.8 130.5l-6.3 6.3M339.4 120.9l-6.3 6.2"/>
<path d="M343.3 130.5l-6.3 6.3M343.9 120.9l-6.3 6.2M347.8 130.5l-6.3 6.3M348.4 120.9l-6.3 6.2M352.2 130.5l-6.2 6.3M352.4 125.9l-1.3 1.2M352.4 134.8l-2 2M352.9 120.9l-6.3 6.3M356.7 130.5l-1.8 1.9M357.4 120.9l-2.5 2.5M358.6 124.1l-3 3M358.6 133.1l-3.6 3.7"/>
<path d="M361.8 120.9l-1.4 1.5M362.3 125l-1.2 1.1M362.3 133.9l-1.9 2M364.6 136.1l-.6 .6M366.3 120.9l-1.5 1.5M368.9 131.8l-4.1 4.1M370.2 121.5l-4.4 4.4M373.4 131.8l-5 5M373.6 122.6l-3.3 3.3M374.1 122.1l-.2 .1M377.9 131.8l-3.6 3.6M378.3 122.4l-3.5 3.5"/>
<path d="M380.9 124.3l-1.6 1.5M380.9 133.3l-1.9 1.8"/>
</g>
<text font-size="8.5" x="320.4" y="279.7">desert_tech_srs_barrel</text>
<g font-size="5.3">
<text x="41" y="9.5">8</text>
<text x="88.5" y="9.5">7</text>
<text x="138.5" y="9.5">6</text>
<text x="188.5" y="9.5">5</text>
<text x="238.5" y="9.5">4</text>
<text x="288.5" y="9.5">3</text>
<text x="338.5" y="9.5">2</text>
<text x="386" y="9.5">1</text>
<text x="16.2" y="31.2">F</text>
<text x="411.2" y="31.2">F</text>
<text x="16.1" y="75.5">E</text>
<text x="411.1" y="75.5">E</text>
<text x="15.5" y="125.5">D</text>
<text x="410.5" y="125.5">D</text>
<text x="15.4" y="175.5">C</text>
<text x="410.4" y="175.5">C</text>
<text x="16" y="225.5">B</text>
<text x="411" y="225.5">B</text>
<text x="15.5" y="269.7">A</text>
<text x="410.5" y="269.7">A</text>
<text x="41" y="291.5">8</text>
<text x="88.5" y="291.5">7</text>
<text x="138.5" y="291.5">6</text>
<text x="188.5" y="291.5">5</text>
<text x="238.5" y="291.5">4</text>
<text x="288.5" y="291.5">3</text>
<text x="338.5" y="291.5">2</text>
<text x="386" y="291.5">1</text>
</g>
<g font-size="4.7" fill="#808080">
<text x="217.7" y="35.6">26.000</text>
<text x="61.1" y="46.3">1.400</text>
<text x="315.5" y="42.4">0.955</text>
<text x="338" y="46.1">4.626</text>
<text x="386.6" y="46.1">0.820</text>
<text x="304.4" y="89.9" transform="rotate(-90 304.4 89.9)">1.045</text>
<text x="357.1" y="89.9" transform="rotate(-90 357.1 89.9)">1.250</text>
<text x="358.8" y="114" transform="rotate(-90 358.8 114)">0.295</text>
<text x="390" y="119.8" transform="rotate(-90 390 119.8)">0.469</text>
<text x="362.5" y="155.9" transform="rotate(-90 362.5 155.9)">0.462</text>
<text x="352.6" y="158.6" transform="rotate(-90 352.6 158.6)">0.264</text>
</g>
<g font-size="4.7">
<text x="9.2" y="71.2">B</text>
<text x="202.2" y="143.6">SECTION B-B</text>
<text x="203.6" y="148.1">SCALE 1 : 2</text>
</g>
<text font-size="3.9" x="400.9" y="275.5">A3</text>
<g font-size="2">
<text x="230.6" y="234.6">UNLESS OTHERWISE SPECIFIED:</text>
<text x="230.6" y="237.1">DIMENSIONS ARE IN MILLIMETERS</text>
<text x="230.6" y="239.6">SURFACE FINISH:</text>
<text x="264.4" y="234.6">FINISH:</text>
<text x="311.3" y="234.5">DEBURR AND</text>
<text x="311.3" y="237">BREAK SHARP</text>
<text x="311.3" y="239.5">EDGES</text>
<text x="342.6" y="236">DO NOT SCALE DRAWING</text>
<text x="383.3" y="236.2">REVISION</text>
<text x="230.6" y="242.1">TOLERANCES:</text>
<text x="232.2" y="244.6">LINEAR:</text>
<text x="232.2" y="247.1">ANGULAR:</text>
<text x="244.3" y="252">NAME</text>
<text x="260" y="251.9">SIGNATURE</text>
<text x="277.2" y="251.9">DATE</text>
<text x="330.1" y="251.9">TITLE:</text>
<text x="230.6" y="256.1">DRAWN</text>
<text x="230.9" y="260.3">CHK'D</text>
<text x="230.4" y="264.4">APPV'D</text>
<text x="231.1" y="268.8">MFG</text>
<text x="231.5" y="273">Q.A</text>
<text x="285.6" y="272.5">MATERIAL:</text>
<text x="330" y="272.5">DWG NO.</text>
<text x="285.6" y="285.5">WEIGHT:</text>
<text x="330.1" y="285.6">SCALE:1:5</text>
<text x="374.5" y="285.6">SHEET 1 OF 1</text>
</g>
</svg>
